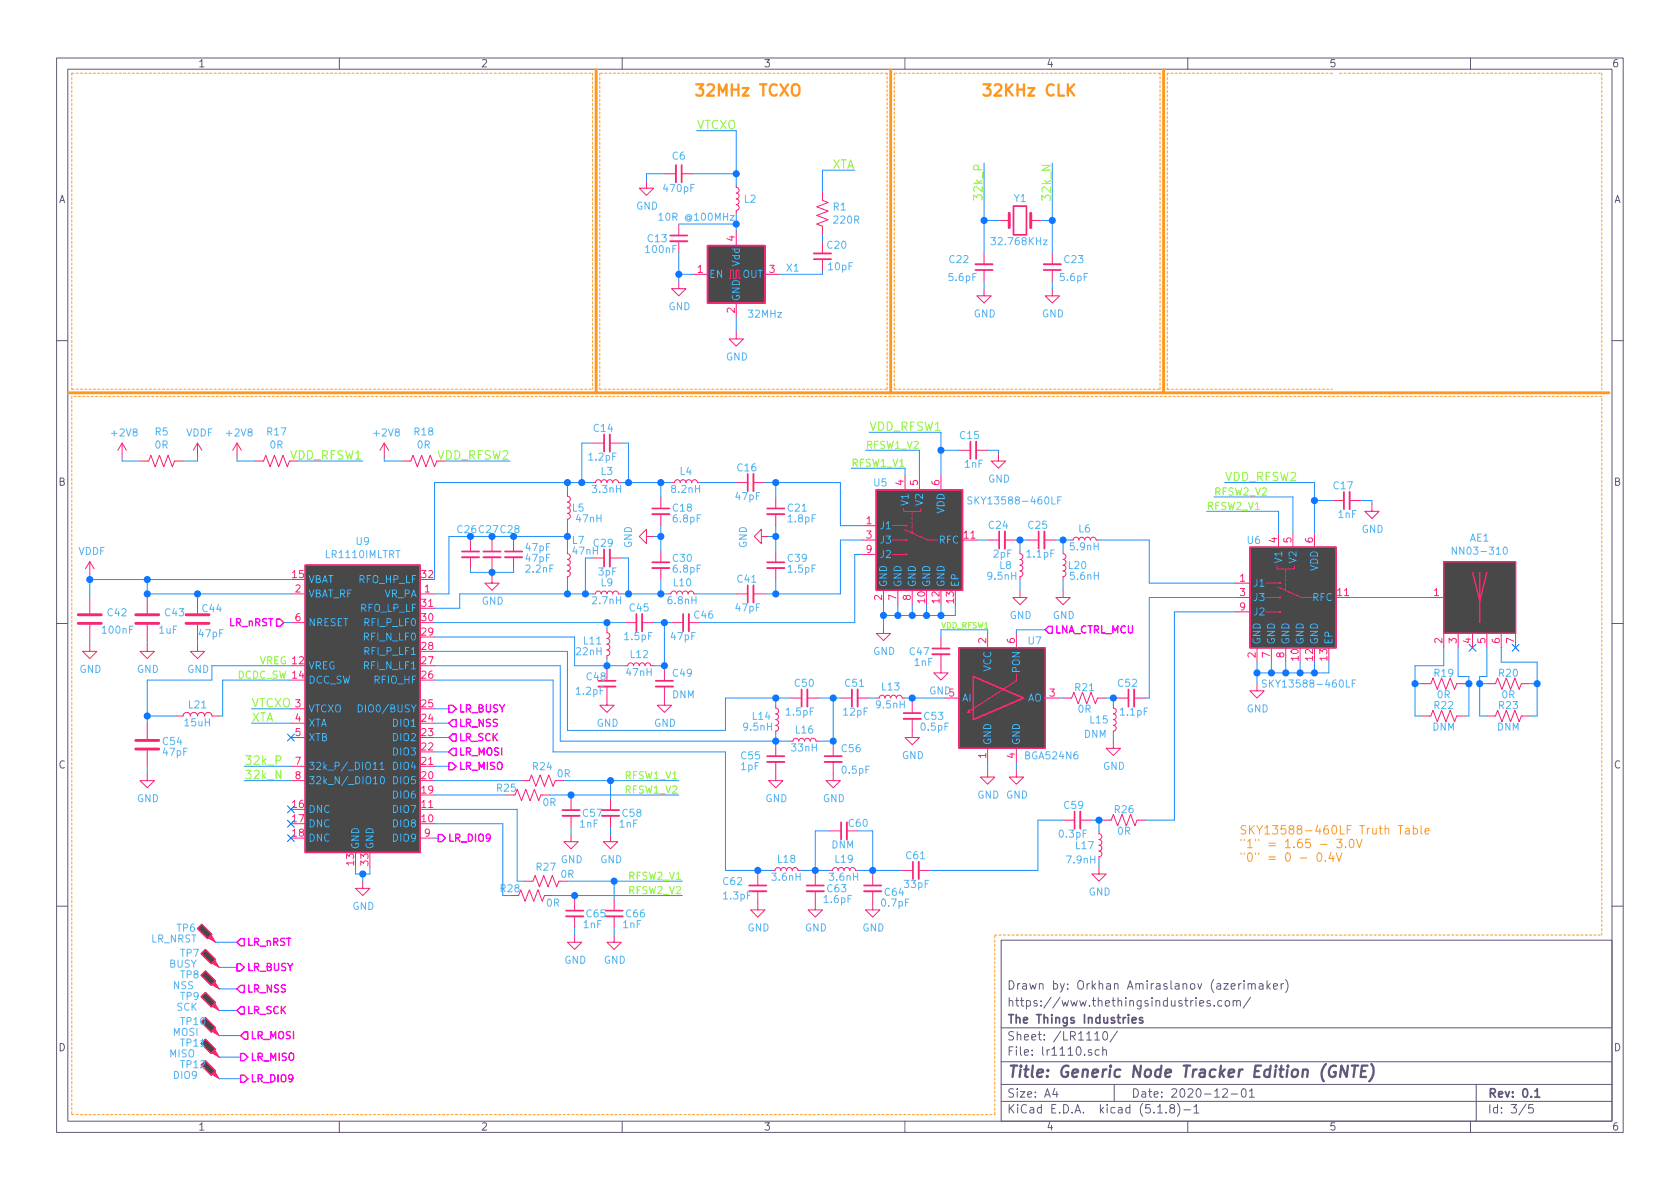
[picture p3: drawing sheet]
<svg xmlns="http://www.w3.org/2000/svg" width="297mm" height="210mm" viewBox="0 0 297 210" stroke-linecap="round" stroke-linejoin="round" font-family="sans-serif">
<g fill="none" stroke="#635778" stroke-width=".18">
<path d="M10 10.3h277v189.9h-277zM12 12.2h273v186.1h-273zM60 10.3v1.9M110 10.3v1.9M160 10.3v1.9M210 10.3v1.9M260 10.3v1.9M10 60.2h2M285 60.2h2M10 110.3h2M285 110.3h2M10 160.2h2"/>
<path d="M177 166.3h108v32h-108zM212.1 177.4l.7-.1v-.3l-.5-.1-.2 .2 .1 .7h.6M214 177a.37 .37 0 0 0-.6 .1l.1 .3 .5 .1v.1l-.2 .3-.4-.1M214.7 177.8v.1M216 177l-.4-.1-.3 .3 .1 .6 .2 .1 .4-.1M216.7 177.1l.2-.2 .4 .2v.7l-.2 .1-.4-.1zM218 177.1l.2-.2 .4 .1 .1 .9M218 176.9v1M218.7 177.1a.34 .34 0 0 1 .3-.2 .34 .34 0 0 1 .3 .2v.8M220 173.4v.2M220 173.9v1M220.7 174.1l.2-.2 .3 .1 .1 .9"/>
<path d="M220.7 173.9v1M221.1 176.3l-1.3 2M221.3 174.1a.34 .34 0 0 1 .3-.2 .34 .34 0 0 1 .3 .2v.8M222.7 174h.5l.1 .9M223.3 174.3l-.5 .1-.2 .2 .1 .2 .1 .1 .5-.1M224 173.4v1.5M224.2 174.4l.4 .5M224.6 173.9l-.6 .6M225.2 174.4l.7-.1-.1-.3-.4-.1-.2 .2v.7h.6M226.5 173.9v1M226.9 173.9l-.4 .3M227.3 173.2a1.71 1.71 0 0 1 0 2.3"/>
<path d="M285 160.2h2M60 198.3v1.9M110 198.3v1.9M160 198.3v1.9M177 194.8h108M177 191.8h108M177 187.8h108M177 181.8h108M186.5 192.5l-.4 1h1M186.8 193v1M193 185.7a.37 .37 0 0 0-.6 .1l.1 .2 .5 .2 .1 .1-.3 .3-.4-.1M193.5 182.8l.5-.4v1.5"/>
<path d="M193.5 183.9h.9M194.3 185.7l-.4-.1-.3 .3 .1 .6 .2 .1 .4-.1M195 185.7a.37 .37 0 0 1 .6 .1v.8M195 185.1v1.5M195.1 182.6l.2-.2a.81 .81 0 0 1 .6 .6 .81 .81 0 0 1-.3 .8l-.1 .1a.79 .79 0 0 1-.4-1.3zM197 191.8v3M197.6 182.3l-1.3 2M204.7 196.8h.8M206.2 196.7v.1M207.1 196l-.3-.3 .2-.3a.48 .48 0 0 1 .6 .1l-.1 .4a.52 .52 0 0 0-.6 .2 .52 .52 0 0 0 .1 .6l.4 .1 .2-.1 .1-.4-.3-.3M208.2 195.1a1.71 1.71 0 0 1 0 2.3M209.3 196.3h1.2"/>
<path d="M210 198.3v1.9M211.1 195.8l.4-.5v1.5M211.1 196.8h.9M216.2 192.7l.2-.2h.4l.2 .5-.9 1h.9M217.7 193.5h1.1M219.6 192.7l.4-.2a.94 .94 0 0 1 0 1.5 .82 .82 0 0 1-.4-1.3zM220.9 193l.4-.5v1.5M220.9 194h.9M260 198.3v1.9M261 191.8v6.5M269.8 195.2l-1.2 2M271 195.3h-.7v.7l.2-.1 .5 .1 .1 .2-.1 .5-.2 .1-.5-.1"/>
</g>
<path d="M200.2 180.4l.7-.1-.1-.3-.4-.1-.2 .2v.7h.6M202 180a.37 .37 0 0 0-.6 .1l.1 .3 .5 .1 .1 .1-.2 .3-.5-.1M271.4 193l.4-.5v1.5M271.4 194h.8" fill="none" stroke="#635778" stroke-width=".3"/>
<path d="M238.3 188.4l-.2 2-.9-2-.3 2M239 188.4h1.2M239.6 188.4l-.3 2M240.7 189.4h.7M241.8 188.4h-1l-.2 2h.9M242.5 188.2a2.31 2.31 0 0 1-.4 3" fill="none" stroke="#635778" stroke-width=".41"/>
<g fill="none" stroke="#f92672" stroke-width=".18">
<path d="M114.3 32v1.3h1.3l-1.3 1.2-1.3-1.2h1.3M117.5 30.7h2M120 39.6v2.1M120.5 30.7h2.1M130.2 32.6v.5l.3 .2 .2 .2-.1 .5-.4 .2 .3 .1 .2 .3-.1 .4-.4 .2 .3 .1 .2 .3-.1 .4-.4 .2 .3 .1 .2 .3-.1 .4-.4 .2v.5M145.4 33.9v1.5l1 .4-2 .8 2 .7-2 .8 2 .8-2 .7 1 .4v1.5M176.5 39h1.9M182.2 39h1.9M120 49.8v1.2h1.3l-1.3 1.3-1.3-1.3h1.3M120 42.7v2M122.6 48.5h2.5M128.9 49.3h.3v-1.6h.5v1.6h.5v-1.6h.5v1.6h.2"/>
<path d="M130.2 58.7v1.2h1.2l-1.2 1.3-1.3-1.3h1.3M130.2 40.9v2.5M130.2 53.6v2.5M135.3 48.5h2.5M145.4 42.8v2M145.4 45.8v2.1M174 51v1.3h1.3l-1.3 1.3-1.3-1.3h1.3M174 44.7v2M174 47.7v2.1M186.1 51v1.3h1.2l-1.2 1.3-1.3-1.3h1.3M186.1 44.7v2M186.1 47.7v2.1"/>
<path d="M21.6 78.4l-.8 1.2M21.6 78.4v2.5M21.6 78.4l.8 1.2M34.9 78.4v2.5M34.9 78.4l-.7 1.2M34.9 78.4l.8 1.2M41.9 78.4l-.8 1.2M41.9 78.4v2.5M41.9 78.4l.8 1.2M67.9 78.4l-.7 1.2M67.9 78.4v2.5M67.9 78.4l.8 1.2"/>
<path d="M104.8 78.4h2M107.8 78.4h2.1M169.5 79.6h2.1M172.6 79.6h2M15.9 99.3v2.5M15.9 99.3l-.8 1.3M15.9 99.3l.7 1.3M24.8 81.5h1.5l.4-1 .7 2 .8-2 .8 2 .7-2 .8 2 .4-1h1.5M45.1 81.5h1.5l.4-1 .8 2 .7-2 .8 2 .7-2 .8 2 .4-1M71.1 81.5h1.5l.4-1 .8 2 .7-2 .8 2 .8-2 .7 2 .4-1M83.2 95.5v2M83.2 98.5v2.1"/>
<path d="M87 95.5v2M87 98.5v2.1M90.8 95.5v2M90.8 98.5v2.1M100.3 97.4v.5l.4 .1 .1 .3-.1 .4-.4 .2 .4 .2 .1 .2-.1 .5-.4 .1 .4 .2 .1 .2-.1 .5-.4 .2 .4 .1 .1 .3-.1 .4-.4 .2v.5M100.3 87.2v.6l.4 .1 .1 .3-.1 .4-.4 .2 .4 .1 .1 .3-.1 .4-.4 .2 .4 .1 .1 .3-.1 .4-.4 .2 .4 .1 .1 .3-.1 .4-.4 .2v.5M104.8 98.7h2M105.3 85.3l.1-.3 .3-.2 .4 .2 .2 .3 .1-.3 .3-.2 .4 .2 .2 .3 .1-.3 .3-.2 .5 .2 .1 .3 .2-.4 .4-.1 .3 .2 .1 .3M107.8 98.7h2.1M114.3 94.9v-1.3l-1.3 1.3 1.3 1.2v-1.2h1.3M116.8 87.9v2M116.8 90.9v2.1"/>
<path d="M116.8 97.4v2M119.3 85.3l.1-.3 .3-.2 .4 .2 .2 .3 .1-.3 .3-.2 .4 .2 .2 .3 .1-.3 .3-.2 .4 .2 .2 .3 .2-.4 .4-.1 .3 .2 .1 .3M130.2 85.3h2M133.2 85.3h2.1M134.6 94.9v-1.3l-1.3 1.3 1.3 1.2v-1.2h1.3M137.2 87.9v2M137.2 90.9v2.1M137.2 97.4v2M152.4 95.5h2.5M152.4 98h2.5M152.4 93h2.5M157.7 95.5h2.6"/>
<path d="M157.7 98h2.6M157.7 93h2.6M159.8 89.9v.5h3v-.5M159.9 93.7l4.2 1.8h1.8M160 84.1v2.5M161.3 90.7v.5M161.3 91.4v.5M161.3 92.2v.5M161.3 93v.5M161.3 93.7v.5M162.6 84.1v2.5M166.4 84.1v2.5"/>
<path d="M174.6 95.5h2.1M176.5 80.3v1.2h1.3l-1.3 1.3-1.2-1.3h1.2M177.7 95.5h2M180.3 97.4v.5l.4 .1 .1 .3-.1 .4-.4 .2 .4 .2 .1 .2-.1 .5-.4 .1 .4 .2 .1 .2-.1 .5-.4 .2 .4 .1 .1 .3-.1 .4-.4 .2v.5M181.6 95.5h2M184.7 95.5h2M188 97.4v.5l.3 .1 .2 .3-.2 .4-.3 .2 .3 .2 .2 .2-.2 .5-.3 .1 .3 .2 .2 .2-.2 .5-.3 .2 .3 .1 .2 .3-.2 .4-.3 .2v.5M189.7 95.5l.2-.3 .2-.2 .5 .1 .2 .4 .1-.3 .3-.2 .4 .1 .2 .4 .1-.3 .3-.2 .4 .1 .2 .4 .2-.4 .4-.1 .3 .2 .1 .3M226.1 94.2v2.6M228.6 94.2v2.6M232.4 94.2v2.6M235.6 88.5h2"/>
<path d="M238.6 88.5h2.1M242.6 89.1v1.3h1.2l-1.2 1.3-1.3-1.3h1.3M15.9 113.9v1.3h1.2l-1.2 1.3-1.3-1.3h1.3M15.9 105.7v2.8M15.9 110.5v2.8M26 113.9v1.3h1.3l-1.3 1.3-1.2-1.3h1.2M26 105.7v2.8M26 110.5v2.8M34.9 113.9v1.3h1.3l-1.3 1.3-1.2-1.3h1.2M34.9 105.7v2.8M34.9 110.5v2.8M51.4 105h2.6"/>
<path d="M51.4 110.1h2.6M74.3 105h2.5M87 101.8v1.3h1.3l-1.3 1.3-1.3-1.3h1.3M105.3 105l.1-.3 .3-.2 .4 .1 .2 .4 .1-.3 .3-.2 .4 .1 .2 .4 .1-.3 .3-.2 .5 .1 .1 .4 .2-.4 .4-.1 .3 .2 .1 .3M107.3 111.4v.5l.3 .1 .2 .3-.1 .4-.4 .2 .3 .1 .2 .3-.1 .4-.4 .2 .3 .1 .2 .3-.1 .5-.4 .1 .3 .2 .2 .2-.1 .5-.4 .1v.6M107.3 118.4v2M110.5 110.1h2M111 117.7l.1-.3 .3-.2 .4 .1 .2 .4 .1-.3 .3-.2 .5 .1 .1 .4 .2-.3 .2-.2 .5 .1 .1 .4 .2-.3 .3-.2 .4 .1 .2 .4h.5M113.5 110.1h2.1M116.8 100.5v2M117.5 118.4v2M118.6 105l.1-.3 .3-.2 .5 .1 .1 .4 .2-.3 .2-.2 .5 .1 .1 .4 .2-.3 .3-.2 .4 .1 .2 .4 .2-.4 .4-.1 .3 .2 .1 .3"/>
<path d="M118.7 110.1h2.1M121.8 110.1h2M130.2 105h2M133.2 105h2.1M137.2 100.5v2M156.2 110.7v1.3h1.3l-1.3 1.3-1.3-1.3h1.3M156.2 104.4v2.5M158.7 104.4v2.5M161.3 104.4v2.5M166.4 115.7v3.3h-1.3l1.3 1.3 1.2-1.3h-1.2M166.4 112.6v2.1M174.6 112v2.5"/>
<path d="M179.7 119.1v1.3l-8.6 5.6M179.7 112v2.5M180.3 104.4v1.3h1.3l-1.3 1.2-1.2-1.2h1.2M188 104.4v1.3h1.2l-1.2 1.2-1.3-1.2h1.3M218.4 105.7h2.6M218.4 108.2h2.6M218.4 103.1h2.6M222.2 114.5v2.6M223.8 105.7h2.5M223.8 108.2h2.5M223.8 103.1h2.5M224.8 114.5v2.6"/>
<path d="M225.8 100.1v.5h3.1v-.5M226 103.8l4.1 1.9h1.8M227.3 100.8v.5M227.3 101.6v.5M227.3 102.4v.5M227.3 103.1v.5M227.3 103.9v.5M227.3 114.5v2.6M252.7 105.7h2.6M255.3 112v2.5M257.8 112v2.5M260.3 112v2.5"/>
<path d="M261.6 108.2v.6M262.9 112v2.5M265.4 112v2.5M268 112v2.5M26 136.8v1.2h1.3l-1.3 1.3-1.2-1.3h1.2M26 127.9v2.8M26 132.7v2.8M31.1 126.6h1.3a.63 .63 0 0 1 .6-.6 .63 .63 0 0 1 .7 .6 .63 .63 0 0 1 .6-.6 .63 .63 0 0 1 .6 .6 .63 .63 0 0 1 .7-.6 .63 .63 0 0 1 .6 .6 .63 .63 0 0 1 .6-.6 .63 .63 0 0 1 .7 .6h1.2M51.4 125.3h2.6M51.4 127.9h2.6M51.4 130.4h2.6M51.4 135.5h2.6"/>
<path d="M51.4 138h2.6M92.1 138h1.5l.4-1 .7 2.1 .8-2.1 .8 2.1 .7-2.1 .8 2.1 .4-1.1M107.3 121.4v3.3h1.3l-1.3 1.3-1.3-1.3h1.3M117.5 121.4v3.3h1.2l-1.2 1.3-1.3-1.3h1.3M137.2 124.7v.5l.3 .1 .2 .3-.2 .5-.3 .1 .3 .2 .2 .2-.2 .5-.3 .1 .3 .2 .2 .3-.2 .4-.3 .2 .3 .1 .2 .3-.2 .4-.3 .2v.5M137.2 134.7v3.3h1.2l-1.2 1.3-1.3-1.3h1.3M137.2 131.7v2M139.7 123.4h2M140.2 131.1l.1-.4 .3-.1 .4 .1 .2 .4 .2-.4 .2-.1 .5 .1 .1 .4 .2-.4 .2-.1 .5 .1 .2 .4 .1-.4 .3-.1 .4 .1 .2 .4h.5M142.7 123.4h2.1M147.3 134.7v3.3h1.3l-1.3 1.3-1.3-1.3h1.3M147.3 131.7v2"/>
<path d="M148.6 123.4h2M151.6 123.4h2.1M155.4 123.4l.2-.3 .3-.2 .4 .2 .2 .3 .1-.3 .3-.2 .4 .2 .2 .3 .1-.3 .3-.2 .4 .2 .2 .3 .2-.4 .4-.1 .3 .2 .1 .3M161.3 127.1v3.3h1.3l-1.3 1.3-1.3-1.3h1.3M161.3 124.1v2M167 123.4h2.5M171.1 126h.5M171.3 125.5l-.2 .5M174.6 136.1v1.3h1.3l-1.3 1.3-1.2-1.3h1.2M174.6 132.3v2.6M179.7 136.1v1.3h1.3l-1.3 1.3-1.3-1.3h1.3M179.7 132.3v2.6"/>
<path d="M184.8 123.4h2.5M188 123.4h1.5l.4-1 .7 2.1 .8-2.1 .8 2.1 .7-2.1 .8 2.1 .4-1.1h1.5M196.8 131.1v1.2h1.3l-1.3 1.3-1.2-1.3h1.2M196.8 124.7v.5l.4 .1 .2 .3-.2 .5-.4 .1 .4 .2 .2 .2-.2 .5-.4 .1 .4 .2 .2 .3-.2 .4-.4 .2 .4 .1 .2 .3-.2 .4-.4 .2v.5M197.5 123.4h2M200.5 123.4h2.1M222.2 120.9v1.3h1.3l-1.3 1.2-1.2-1.2h1.2M251.5 120.9h1.5l.4-1 .7 2 .8-2 .8 2 .7-2 .8 2 .4-1h1.5M251.5 126.6h1.5l.4-1 .7 2 .8-2 .8 2 .7-2 .8 2 .4-1h1.5M262.9 120.9h1.5l.4-1 .8 2 .7-2 .8 2 .7-2 .8 2 .4-1h1.5M262.9 126.6h1.5l.4-1 .8 2 .7-2 .8 2 .7-2 .8 2 .4-1h1.5M64.1 155.8v1.3h1.3l-1.3 1.3-1.2-1.3h1.2"/>
<path d="M74.3 148.2h2.5M91.1 140.6l.3-1 .8 2 .8-2 .7 2 .8-2 .7 2 .4-1h1.6M91.7 158.4l.4-1.1 .7 2.1 .8-2.1 .8 2.1 .7-2.1 .8 2.1 .4-1h1.5M92.7 155.8h1.5l.4-1 .8 2 .7-2 .8 2 .8-2 .7 2 .4-1M101 147.6v1.2h1.2l-1.2 1.3-1.3-1.3h1.3M101 141.2v2.1M101 144.3v2M101.6 159v2M107.9 147.6v1.2h1.3l-1.3 1.3-1.2-1.3h1.2M107.9 141.2v2.1M107.9 144.3v2M108.6 159v2"/>
<path d="M134 157.6v3.3h1.3l-1.3 1.3-1.3-1.3h1.3M134 154.6v2M137 153.9l.2-.3 .2-.2 .5 .1 .1 .4 .2-.3 .3-.2 .4 .1 .2 .4 .1-.3 .3-.2 .4 .1 .2 .4 .2-.4 .4-.1 .3 .2 .1 .3M144.1 157.6v3.3h1.3l-1.3 1.3-1.2-1.3h1.2M144.1 154.6v2M146.7 146.9h2M147.2 153.9l.1-.3 .3-.2 .4 .1 .2 .4 .1-.3 .3-.2 .4 .1 .2 .4 .2-.3 .2-.2 .5 .1 .1 .4 .2-.4 .4-.1 .4 .2 .1 .3M149.7 146.9h2.1M154.3 157.6v3.3h1.3l-1.3 1.3-1.3-1.3h1.3M154.3 154.6v2M159.4 153.9h2M162.4 153.9h2.1"/>
<path d="M188 145h2M191 145h2M194.3 146.9v.5l.3 .2 .2 .2-.1 .5-.4 .2 .3 .1 .2 .3-.1 .4-.4 .2 .3 .1 .2 .3-.1 .4-.4 .2 .3 .1 .2 .3-.1 .4-.4 .2v.5M194.3 153.3v1.3h1.3l-1.3 1.2-1.3-1.2h1.3M194.9 145h1.6l.3-1 .8 2 .8-2 .7 2 .8-2 .8 2 .3-1h1.6M34.9 164.2l.8-.8 1.8 1.8-.8 .8zM35.6 168.7l.7-.8 1.8 1.8-.8 .7zM35.6 172.5l.7-.8 1.8 1.8-.8 .7zM35.6 176.3l.7-.8 1.8 1.8-.8 .7zM38.1 166.6h.1M38.7 171.1h.1M38.7 174.9h.1"/>
<path d="M38.7 178.7h.1M101.6 165.3v1.3h1.3l-1.3 1.3-1.3-1.3h1.3M101.6 162v2.1M108.6 165.3v1.3h1.3l-1.3 1.3-1.3-1.3h1.3M108.6 162v2.1M35.6 180.7l.7-.7 1.8 1.7-.8 .8zM35.6 184.5l.7-.7 1.8 1.7-.8 .8zM35.6 188.3l.7-.7 1.8 1.8-.8 .7zM38.7 183.1h.1M38.7 186.9h.1M38.7 190.7h.1"/>
<circle cx="160.3" cy="93" r=".1"/>
<circle cx="160.3" cy="98" r=".1"/>
<circle cx="160.3" cy="95.5" r=".1"/>
<circle cx="226.3" cy="105.7" r=".1"/>
<circle cx="226.3" cy="103.1" r=".1"/>
<circle cx="226.3" cy="108.2" r=".1"/>
</g>
<g fill="none" stroke="#f92672" stroke-width=".33">
<path d="M119.5 29.2v3.1M118.5 42.7h3M143.9 44.8h3M172.5 46.7h3M184.5 46.7h3.1M107.8 76.8v3.1M172.6 78.1v3M81.7 98.5h3M85.5 98.5h3M89.3 98.5h3M107.8 97.1v3.1M115.3 90.9h3.1"/>
<path d="M133.2 83.8v3.1M135.6 90.9h3.1M177.7 94v3M184.7 94v3M238.6 87v3M113.5 108.6v3M115.3 100.5h3.1M121.8 108.6v3M133.2 103.5v3M135.6 100.5h3.1M164.8 115.7h3.1M105.8 121.4h3"/>
<path d="M116 121.4h3M135.6 134.7h3.1M142.7 121.9v3.1M145.8 134.7h3M151.6 121.9v3.1M159.8 127.1h3M200.5 121.9v3.1M99.4 144.3h3.1M106.4 144.3h3.1M132.5 157.6h3M142.6 157.6h3.1M149.7 145.4v3.1"/>
<path d="M152.8 157.6h3M162.4 152.4v3M191 143.5v3.1M100.1 162h3M107.1 162h3"/>
</g>
<g fill="none" stroke="#f92672" stroke-width=".3">
<path d="M120.5 29.2v3.1M179.2 36.4h2.3v5.1h-2.3zM118.5 41.7h3M143.9 45.8h3M172.5 47.7h3M184.5 47.7h3.1M106.8 76.8v3.1M171.6 78.1v3M81.7 97.5h3M85.5 97.5h3M89.3 97.5h3M106.8 97.1v3.1"/>
<path d="M115.3 89.9h3.1M115.3 99.4h3.1M132.2 83.8v3.1M135.6 89.9h3.1M135.6 99.4h3.1M176.7 94v3M183.6 94v3M237.6 87v3M112.5 108.6v3M120.8 108.6v3M132.2 103.5v3M164.8 114.7h3.1"/>
<path d="M105.8 120.4h3M116 120.4h3M135.6 133.7h3.1M141.7 121.9v3.1M145.8 133.7h3M150.6 121.9v3.1M159.8 126.1h3M199.5 121.9v3.1M99.4 143.3h3.1M106.4 143.3h3.1M132.5 156.6h3M142.6 156.6h3.1"/>
<path d="M148.7 145.4v3.1M152.8 156.6h3M161.4 152.4v3M190 143.5v3.1M100.1 161h3M107.1 161h3"/>
</g>
<g fill="#484848" stroke="#484848" stroke-width=".18">
<path d="M255.3 99.3h12.7v12.7h-12.7z"/>
<path d="M54 99.9h20.3v50.8h-20.3z"/>
<path d="M125.1 43.4h10.2v10.2h-10.2z"/>
<path d="M35.6 168.7l.7-.8 1.8 1.8-.8 .7z"/>
<path d="M35.6 172.5l.7-.8 1.8 1.8-.8 .7z"/>
<path d="M35.6 176.3l.7-.8 1.8 1.8-.8 .7z"/>
<path d="M35.6 180.7l.7-.7 1.8 1.7-.8 .8z"/>
<path d="M35.6 184.5l.7-.7 1.8 1.7-.8 .8z"/>
<path d="M35.6 188.3l.7-.7 1.8 1.8-.8 .7z"/>
<path d="M34.9 164.2l.8-.8 1.8 1.8-.8 .8z"/>
<path d="M154.9 86.6h15.3v17.8h-15.3z"/>
<path d="M169.5 114.5h15.3v17.8h-15.3z"/>
<path d="M172.1 119.6l8.9 3.8-8.9 3.8z"/>
<path d="M221 96.8h15.2v17.7h-15.2z"/>
</g>
<path d="M255.3 99.3h12.7v12.7h-12.7zM169.5 114.5h15.3v17.8h-15.3z" fill="none" stroke="#f92672" stroke-width=".2"/>
<path d="M125.1 43.4h10.2v10.2h-10.2zM54 99.9h20.3v50.8h-20.3zM154.9 86.6h15.3v17.8h-15.3zM221 96.8h15.2v17.7h-15.2zM172.1 119.6l8.9 3.8-8.9 3.8zM260.3 101.2l1.3 5.1 1.3-5.1M261.6 101.2v8.9" fill="none" stroke="#f92672" stroke-width=".25"/>
<path d="M116.5 38l.4-.3v1.3M116.5 39h.7M129.1 38.1h.7l-.7 .9h.7M184.5 42.4h.6l-.6 .9h.6M171.8 87.9h-.5l-.1 .1v.4l.5 .2 .1 .3-.2 .2h-.5M187 88.5h.5M187.6 87.9h-.6v1.2M257.5 96.7v1.3l-.7-1.3v1.3M265.9 96.9l.2-.2a.69 .69 0 0 1 .4 .7 .69 .69 0 0 1-.4 .6l-.3-.2v-.3zM223.9 120.3l-.5-.1-.2 .2 .1 .4 .5 .2 .1 .3-.2 .2h-.5M239.1 120.8h.4M239.7 120.2h-.6v1.3" fill="none" stroke="#56b2ef" stroke-width=".18"/>
<path d="M63.3 124.6a.64 .64 0 0 1 .8 .7 .64 .64 0 0 1-.8 .6zM66 136.1h.7M66 138.6h.8M67.2 135.1l.3-.3v1.3M67.2 136.1h.7M67.4 137.5l.1-.2a.67 .67 0 0 1 .5 .7 .67 .67 0 0 1-.5 .6l-.1-.1-.1-.4z" fill="none" stroke="#3cbeef" stroke-width=".18"/>
<path d="M178.4 37.7v2.6M182.2 37.7v2.6M13.8 110.2h4.1M13.8 108.7h4.1M24 110.2h4.1M24 108.7h4.1M32.9 110.2h4.1M32.9 108.7h4.1M24 132.5h4.1M24 130.9h4.1" fill="none" stroke="#f92672" stroke-width=".51"/>
<g fill="#f92672" stroke="#f92672" stroke-width=".18">
<path d="M38 169.8l.7 1.3-1.2-.8z"/>
<path d="M37.5 174.1l.5-.5 .7 1.3z"/>
<path d="M37.5 177.9l.5-.5 .7 1.3z"/>
<path d="M38 181.9l.7 1.2-1.2-.7z"/>
<path d="M38 185.7l.7 1.2-1.2-.7z"/>
<path d="M38 189.5l.7 1.2-1.2-.7z"/>
<path d="M36.8 165.9l.5-.6 .8 1.3z"/>
</g>
<g fill="none" stroke="#fd971f" stroke-width=".18" stroke-dasharray=".4 .4">
<path d="M12.7 12.9h92.1M12.7 12.9v55.9M104.8 12.9v55.9M106 12.9v55.9M156.8 12.9h-50.8M158.1 12.9v55.9M205.1 12.9h-47M206.4 12.9v55.9M235.6 12.9h-29.2M236.9 12.9h46.3M283.2 12.9v55.9M12.7 68.8h92.1"/>
<path d="M12.7 70.1v127M106 68.8h50.8M156.8 68.8v-55.9M158.1 68.8h47M205.1 68.8v-55.9M206.4 68.8h29.2M283.2 70.1h-270.5M175.9 165.3h107.3M283.2 165.3v-95.2M12.7 197.1h163.2M175.9 197.1v-31.8"/>
</g>
<path d="M105.4 12.3v57.2M157.5 12.3v57.2M205.7 12.3v57.2M12.1 69.5h272.4" fill="none" stroke="#fd971f" stroke-width=".51"/>
<g fill="none" stroke="#208fff" stroke-width=".18">
<path d="M117.5 30.7h-3.2v1.3M120 39.6h10.2M122.6 30.7h7.6M123.2 23.1h7v9.5M130.2 37.7v3.2M151.1 30.1h-5.7v3.8M174 39h2.5M174 28.8v15.9M184.1 39h2M186.1 28.8v15.9M120 48.5h2.6M120 44.7v5.1"/>
<path d="M130.2 56.1v2.6M145.4 41.5v1.3M145.4 47.9v.6h-7.6M174 49.8v1.2M186.1 49.8v1.2M104.8 78.4h-1.9v6.9M109.9 78.4h1.2v6.9M153 79.6h9.6v4.5M153.7 76.4h12.7v7.7M166.4 79.6h3.1M174.6 79.6h1.9v.7M21.6 80.9v.6h3.2"/>
<path d="M34.9 80.9v.6h-2.5M41.9 80.9v.6h3.2M52.7 81.5h11.4M67.9 80.9v.6h3.2M78.7 81.5h11.5M83.2 94.9v.6M87 94.9v.6M90.8 94.9v.6M100.3 94.9h-20.9v10.1h-2.6M100.3 85.3v1.9M100.3 92.3v5.1M103.5 98.7v6.3"/>
<path d="M104.8 85.3h-28v17.2M109.9 85.3h8.8M109.9 98.7h1.2v6.3M115.6 94.9h1.2M116.8 85.3v2.6M116.8 93v4.4M123.8 85.3h6.4M135.3 85.3h13.3v7.7h3.8M135.9 94.9h1.3M137.2 85.3v2.6M137.2 93v4.4M150.5 82.8h9.5v1.3"/>
<path d="M152.4 95.5h-3.8v9.5h-13.3M152.4 98h-1.3v12.1h-27.3M172.7 95.5h1.9M179.7 95.5h1.9M180.3 95.5v1.9M186.7 95.5h2.5M188 95.5v1.9M194.3 95.5h8.9v7.6h15.2M213.4 90.4h12.7v3.8M214.6 87.9h14v6.3M216.5 85.3h15.9v8.9M232.4 88.5h3.2"/>
<path d="M240.7 88.5h1.9v.6M15.9 101.8v3.9M15.9 113.3v.6M15.9 102.5h35.5M26 105h25.4M26 102.5v3.2M26 113.3v.6M34.9 105v.7M34.9 113.3v.6M50.2 110.1h1.2M51.4 117.7h-13.9v2.6h-11.5v7.6M76.8 115.2h23.5v14h28v-5.8h11.4"/>
<path d="M76.8 117.7h22.3v13.4h40.6M76.8 112.6h24.8v5.1h8.9M76.8 110.1h33.7M83.2 100.6v.6h7.6v-.6M87 100.6v1.2M100.3 102.5v2.5M104.8 105h-23.5v2.6h-4.5M107.3 110.1v1.3M107.3 116.5v1.9M109.9 105h8.2M115.6 117.7h1.9M115.6 110.1h3.1"/>
<path d="M116.8 102.5v2.5M117.5 110.1v8.3M123.2 105h7M137.2 102.5v2.5M156.2 106.9v3.8M158.7 106.9v1.9M161.3 106.9v1.9M163.8 106.9v1.9M166.4 106.9v1.9M168.9 106.9v1.9h-12.7M174.6 112v-.6h-8.2v1.2M180.3 102.5v1.9"/>
<path d="M184.8 111.4h-5.1v.6M188 102.5v1.9M218.4 105.7h-15.2v17.7h-.6M218.4 108.2h-10.8v36.8h-5M222.2 117.1v3.8M224.8 117.1v1.9M227.3 117.1v1.9M229.9 117.1v1.9M232.4 117.1v1.9M234.9 117.1v1.9h-12.7M238.8 105.7h13.9M255.3 114.5v3.2h-5.1v8.9h1.3"/>
<path d="M257.8 114.5v5.1h1.9v7h-.6M262.9 114.5v5.1h-1.3v7h1.3M265.4 114.5v2.6h6.4v9.5h-1.3M26 126.6h5.1M26 135.5v1.3M43.2 135.5h8.2M43.2 138h8.2M44.4 127.9h7M44.4 125.3h7M51.4 120.3h-12v6.3h-.7M76.8 120.3h21v12.7h30.5v20.9h8.2M76.8 133h2.6"/>
<path d="M76.8 135.5h2.6M76.8 127.9h2.6M76.8 125.3h2.6M76.8 130.4h2.6M76.8 138h15.3M99.7 138h20.3M107.9 138v3.2M137.2 123.4v1.3M137.2 129.8v1.9M144.8 123.4h3.8M144.8 131.1h2.5M147.3 123.4v8.3"/>
<path d="M153.7 123.4h1.2M160 123.4h7M161.3 123.4v.7M174.6 134.9v1.2M179.7 134.9v1.2M187.3 123.4h.7M195.6 123.4h1.9M196.8 123.4v1.3M196.8 129.8v1.3M250.2 120.9h1.3M259.1 120.9h.6M261.6 120.9h1.3"/>
<path d="M270.5 120.9h1.3M62.9 153.3v1.3h2.5v-1.3M64.1 154.6v1.2M76.8 143.1h14.6v12.7h1.3M76.8 145.7h12.1v12.7M76.8 140.6h12.7M76.8 148.2h.7M97.2 140.6h22.8M97.8 158.4h22.8M100.3 155.8h20.3M101 140.6v.6M101 146.3v1.3"/>
<path d="M101.6 158.4v.6M107.9 146.3v1.3M108.6 155.8v3.2M134 153.9v.7M141.6 153.9h5.1M146.7 146.9h-2.6v7.7M151.8 153.9h7.6M151.8 146.9h2.5v7.7M188 145h-4.5v8.9h-19M193 145h1.9M194.3 145v1.9M194.3 152v1.3"/>
<path d="M38.1 166.6h3.8M38.7 178.7h3.2M38.7 174.9h3.2M38.7 171.1h3.2M101.6 164.1v1.2M108.6 164.1v1.2M38.7 190.7h3.8M38.7 186.9h3.8M38.7 183.1h3.8"/>
</g>
<g fill="none" stroke="#f0f" stroke-width=".25">
<path d="M48.9 109.5h.6l.7 .6-.7 .6h-.6zM185.4 110.7h.7v1.3h-.7l-.6-.6zM79.4 134.9h.6l.6 .6-.6 .6h-.6zM79.4 124.7h.6l.6 .6-.6 .7h-.6zM80 132.3h.6v1.3h-.6l-.6-.6zM80 129.8h.6v1.3h-.6l-.6-.7zM80 127.2h.6v1.3h-.6l-.6-.6zM77.5 147.6h.6l.6 .6-.6 .6h-.6zM41.9 174.9l.6-.7h.7v1.3h-.7zM41.9 170.4h.6l.7 .7-.7 .6h-.6zM42.5 166h.7v1.3h-.7l-.6-.7zM42.5 178h.7v1.3h-.7l-.6-.6z"/>
<path d="M42.5 186.3h.7l.6 .6-.6 .7h-.7zM42.5 190.1h.7l.6 .6-.6 .7h-.7zM43.2 182.5h.6v1.3h-.6l-.7-.7z"/>
</g>
<path d="M140.1 15.2a.68 .68 0 0 1 .8-.3 .68 .68 0 0 1 .5 .7v.6a.69 .69 0 0 1-1.1 .6 1.58 1.58 0 0 1-.2-1.6zM189.1 15.8l.8 1.1M189.9 14.9l-1.1 1.1" fill="none" stroke="#fd971f" stroke-width=".41"/>
<g fill="none" stroke="#fd971f" stroke-width=".18">
<path d="M233 150.9l.2-.1a.8 .8 0 0 1 .6 .6 .8 .8 0 0 1-.3 .8l-.2 .1a.83 .83 0 0 1-.3-1.4zM234.3 152.2v.1M235.3 150.7l-.3 1.1h.9M235.7 151.3v1M236.3 150.8l.5 1.5 .5-1.5M236.3 148.4h1l-.5 .6h.3l.2 .2-.2 .6-.5 .1-.3-.1M237.9 149.8v.1M238.7 148.5l.3-.1a.94 .94 0 0 1 0 1.5 .86 .86 0 0 1-.3-1.4zM239.8 148.4l.5 1.5 .5-1.5M247.2 146h.8M247.6 146v1.5M248.5 146.6h.6l.1 .9"/>
<path d="M249.2 146.8l-.5 .1a.3 .3 0 0 0-.2 .3 .3 .3 0 0 0 .2 .3l.5-.1M249.9 146.6a.48 .48 0 0 1 .6 0v.7a.48 .48 0 0 1-.6 .1M249.9 146v1.5M251.3 146v1.3l.2 .2M252 147l.7-.2-.1-.2-.4-.1-.2 .2v.7h.6"/>
</g>
<g fill="#1375ff" stroke="#1375ff" stroke-width=".25">
<circle cx="147.3" cy="123.4" r=".51"/>
<circle cx="102.9" cy="85.3" r=".51"/>
<circle cx="137.2" cy="123.4" r=".51"/>
<circle cx="108.6" cy="155.8" r=".51"/>
<circle cx="26" cy="102.5" r=".51"/>
<circle cx="186.1" cy="39" r=".51"/>
<circle cx="147.3" cy="131.1" r=".51"/>
<circle cx="130.2" cy="39.6" r=".51"/>
<circle cx="161.3" cy="123.4" r=".51"/>
<circle cx="144.1" cy="153.9" r=".51"/>
<circle cx="120" cy="48.5" r=".51"/>
<circle cx="174" cy="39" r=".51"/>
<circle cx="134" cy="153.9" r=".51"/>
<circle cx="15.9" cy="102.5" r=".51"/>
<circle cx="137.2" cy="131.1" r=".51"/>
<circle cx="83.2" cy="94.9" r=".51"/>
<circle cx="26" cy="105" r=".51"/>
<circle cx="158.8" cy="108.8" r=".51"/>
<circle cx="271.8" cy="120.9" r=".51"/>
<circle cx="161.3" cy="108.8" r=".51"/>
<circle cx="261.6" cy="120.9" r=".51"/>
<circle cx="116.8" cy="94.9" r=".51"/>
<circle cx="163.8" cy="108.8" r=".51"/>
<circle cx="166.4" cy="108.8" r=".51"/>
<circle cx="259.7" cy="120.9" r=".51"/>
<circle cx="100.3" cy="94.9" r=".51"/>
<circle cx="90.8" cy="94.9" r=".51"/>
<circle cx="111.1" cy="105" r=".51"/>
<circle cx="87" cy="94.9" r=".51"/>
<circle cx="250.2" cy="120.9" r=".51"/>
<circle cx="166.4" cy="79.6" r=".51"/>
<circle cx="232.4" cy="88.5" r=".51"/>
<circle cx="111.1" cy="85.3" r=".51"/>
<circle cx="103.5" cy="105" r=".51"/>
<circle cx="100.3" cy="105" r=".51"/>
<circle cx="87" cy="101.2" r=".51"/>
<circle cx="232.4" cy="119" r=".51"/>
<circle cx="222.3" cy="119" r=".51"/>
<circle cx="229.9" cy="119" r=".51"/>
<circle cx="224.8" cy="119" r=".51"/>
<circle cx="100.3" cy="85.3" r=".51"/>
<circle cx="227.3" cy="119" r=".51"/>
<circle cx="116.8" cy="105" r=".51"/>
<circle cx="34.9" cy="105" r=".51"/>
<circle cx="101.6" cy="158.4" r=".51"/>
<circle cx="154.3" cy="153.9" r=".51"/>
<circle cx="117.5" cy="117.7" r=".51"/>
<circle cx="117.5" cy="110.1" r=".51"/>
<circle cx="26" cy="126.6" r=".51"/>
<circle cx="107.3" cy="117.7" r=".51"/>
<circle cx="196.9" cy="123.4" r=".51"/>
<circle cx="130.2" cy="30.7" r=".51"/>
<circle cx="107.3" cy="110.1" r=".51"/>
<circle cx="194.3" cy="145" r=".51"/>
<circle cx="137.2" cy="105" r=".51"/>
<circle cx="137.2" cy="85.3" r=".51"/>
<circle cx="64.1" cy="154.6" r=".51"/>
<circle cx="101" cy="140.6" r=".51"/>
<circle cx="137.2" cy="94.9" r=".51"/>
<circle cx="188" cy="95.5" r=".51"/>
<circle cx="108" cy="138" r=".51"/>
<circle cx="180.3" cy="95.5" r=".51"/>
<circle cx="116.8" cy="85.3" r=".51"/>
<circle cx="156.2" cy="108.8" r=".51"/>
</g>
<path d="M259.7 113.9l1.3 1.3M261 113.9l-1.3 1.3M267.4 113.9l1.2 1.3M268.6 113.9l-1.2 1.3M50.8 129.8l1.2 1.2M52 129.8l-1.2 1.2M50.8 145.1l1.2 1.2M50.8 142.5l1.2 1.2M50.8 147.6l1.2 1.2M52 145.1l-1.2 1.2M52 142.5l-1.2 1.2M52 147.6l-1.2 1.2" fill="none" stroke="#0067ef" stroke-width=".18"/>
<g font-size="2.8" fill="#fd971f">
<text x="122.6" y="17">32MHz TCXO</text>
<text x="173.4" y="17">32KHz CLK</text>
</g>
<text font-size="2.8" fill="#635778" x="178" y="190.5">Title: Generic Node Tracker Edition (GNTE)</text>
<g font-size="2.1" fill="#87f80f">
<text x="123.2" y="22.9">VTCXO</text>
<text x="147" y="29.8">XTA</text>
<text x="173.7" y="34.9" transform="rotate(-90 173.7 34.9)">32k_P</text>
<text x="185.8" y="35" transform="rotate(-90 185.8 35)">32k_N</text>
<text x="153.7" y="76.2">VDD_RFSW1</text>
<text x="51.3" y="81.3">VDD_RFSW1</text>
<text x="77.3" y="81.3">VDD_RFSW2</text>
<text x="216.5" y="85.1">VDD_RFSW2</text>
<text x="44.4" y="125.1">VTCXO</text>
<text x="44.4" y="127.6">XTA</text>
<text x="43.2" y="135.2">32k_P</text>
<text x="43.2" y="137.8">32k_N</text>
</g>
<g font-size="2.1" fill="#fd971f">
<text x="219.1" y="147.6">SKY13588-460LF Truth Table</text>
<text x="219.1" y="150">&quot;1&quot; = 1.65 - 3.0V</text>
<text x="219.1" y="152.4">&quot;0&quot; = 0 - 0.4V</text>
</g>
<g font-size="2.1" fill="#635778">
<text x="178" y="178">https://www.thethingsindustries.com/</text>
<text x="178" y="175">Drawn by: Orkhan Amiraslanov (azerimaker)</text>
<text x="178" y="184">Sheet: /LR1110/</text>
<text x="178" y="181">The Things Industries</text>
<text x="178" y="186.7">File: lr1110.sch</text>
<text x="178" y="196.9">KiCad E.D.A. kicad (5.1.8)-1</text>
<text x="178" y="194.1">Size: A4</text>
<text x="200" y="194.1">Date: 2020-12-01</text>
<text x="263" y="194.1">Rev: 0.1</text>
<text x="263" y="196.9">Id: 3/5</text>
</g>
<g font-size="1.8" fill="#635778">
<text x="35" y="11.9">1</text>
<text x="85" y="11.9">2</text>
<text x="135" y="11.9">3</text>
<text x="185" y="11.9">4</text>
<text x="235" y="11.9">5</text>
<text x="285" y="11.9">6</text>
<text x="10.4" y="35.9">A</text>
<text x="285.4" y="35.9">A</text>
<text x="10.4" y="85.9">B</text>
<text x="285.4" y="85.9">B</text>
<text x="10.4" y="135.9">C</text>
<text x="285.4" y="135.9">C</text>
<text x="10.4" y="185.9">D</text>
<text x="285.4" y="185.9">D</text>
<text x="35" y="199.9">1</text>
<text x="85" y="199.9">2</text>
<text x="135" y="199.9">3</text>
<text x="185" y="199.9">4</text>
<text x="235" y="199.9">5</text>
<text x="285" y="199.9">6</text>
</g>
<g font-size="1.8" fill="#4cbeef">
<text x="118.9" y="28.2">C6</text>
<text x="131.6" y="35.9">L2</text>
<text x="179.3" y="35.7">Y1</text>
<text x="147.3" y="37.2">R1</text>
<text x="114.6" y="42.8">C13</text>
<text x="146.3" y="44">C20</text>
<text x="167.9" y="46.5">C22</text>
<text x="188.2" y="46.5">C23</text>
<text x="139.1" y="48">X1</text>
<text x="27.5" y="77">R5</text>
<text x="47.3" y="77">R17</text>
<text x="73.3" y="77">R18</text>
<text x="105" y="76.4">C14</text>
<text x="169.8" y="77.6">C15</text>
<text x="106.3" y="84">L3</text>
<text x="120.3" y="84">L4</text>
<text x="130.4" y="83.4">C16</text>
<text x="154.5" y="86">U5</text>
<text x="235.8" y="86.5">C17</text>
<text x="80.9" y="94.3">C26 C27 C28</text>
<text x="101.2" y="90.5">L5</text>
<text x="119" y="90.5">C18</text>
<text x="139.3" y="90.5">C21</text>
<text x="174.9" y="93.5">C24</text>
<text x="181.9" y="93.5">C25</text>
<text x="190.8" y="94.2">L6</text>
<text x="259.9" y="95.8">AE1</text>
<text x="63" y="96.4">U9</text>
<text x="101.2" y="96.2">L7</text>
<text x="105" y="96.7">C29</text>
<text x="119" y="99.4">C30</text>
<text x="139.3" y="99.4">C39</text>
<text x="176.8" y="100.6">L8</text>
<text x="189" y="100.6">L20</text>
<text x="220.6" y="96.2">U6</text>
<text x="106.3" y="103.7">L9</text>
<text x="119.1" y="103.7">L10</text>
<text x="130.4" y="103">C41</text>
<text x="19.1" y="109">C42</text>
<text x="29.2" y="109">C43</text>
<text x="35.8" y="108.2">C44</text>
<text x="103.3" y="114">L11</text>
<text x="111.4" y="108.1">C45</text>
<text x="122.8" y="109.4">C46</text>
<text x="181.8" y="114">U7</text>
<text x="111.5" y="116.4">L12</text>
<text x="119" y="119.7">C49</text>
<text x="160.9" y="115.9">C47</text>
<text x="253.6" y="119.7">R19</text>
<text x="265.1" y="119.7">R20</text>
<text x="33.4" y="125.3">L21</text>
<text x="103.8" y="120.3">C48</text>
<text x="140.6" y="121.5">C50</text>
<text x="149.5" y="121.5">C51</text>
<text x="156" y="122.1">L13</text>
<text x="190.1" y="122.2">R21</text>
<text x="197.7" y="121.5">C52</text>
<text x="253.6" y="125.4">R22</text>
<text x="265.1" y="125.4">R23</text>
<text x="28.9" y="131.7">C54</text>
<text x="133.1" y="127.3">L14</text>
<text x="140.7" y="129.7">L16</text>
<text x="163.5" y="127.3">C53</text>
<text x="192.8" y="127.9">L15</text>
<text x="94.3" y="136.2">R24</text>
<text x="131.1" y="134.3">C55</text>
<text x="148.9" y="133">C56</text>
<text x="87.9" y="140">R25</text>
<text x="188.2" y="143">C59</text>
<text x="197.1" y="143.8">R26</text>
<text x="103.1" y="144.4">C57</text>
<text x="110.1" y="144.4">C58</text>
<text x="150.1" y="146.2">C60</text>
<text x="94.9" y="154">R27</text>
<text x="137.5" y="152.6">L18</text>
<text x="147.7" y="152.6">L19</text>
<text x="160.3" y="151.9">C61</text>
<text x="190.2" y="150.2">L17</text>
<text x="127.9" y="156.5">C62</text>
<text x="146.3" y="157.8">C63</text>
<text x="156.5" y="158.4">C64</text>
<text x="103.8" y="162.2">C65</text>
<text x="110.7" y="162.2">C66</text>
<text x="31.9" y="169.2">TP7</text>
<text x="31.9" y="173">TP8</text>
<text x="31.9" y="176.8">TP9</text>
<text x="32" y="181.3">TP10</text>
<text x="32" y="185.1">TP11</text>
<text x="32" y="188.9">TP12</text>
</g>
<g font-size="1.8" fill="#56b2ef">
<text x="117.5" y="34">470pF</text>
<text x="112.5" y="37.1">GND</text>
<text x="117.1" y="39">10R @100MHz</text>
<text x="147.5" y="39.5">220R</text>
<text x="114.3" y="44.7">100nF</text>
<text x="146.5" y="47.8">10pF</text>
<text x="175.8" y="43.4">32.768KHz</text>
<text x="167.9" y="49.7">5.6pF</text>
<text x="187.6" y="49.7">5.6pF</text>
<text x="118.2" y="54.9">GND</text>
<text x="132.5" y="56.2">32MHz</text>
<text x="172.2" y="56.1">GND</text>
<text x="184.2" y="56.1">GND</text>
<text x="128.3" y="63.7">GND</text>
<text x="19.9" y="77.2">+2V8</text>
<text x="32.9" y="77.2">VDDF</text>
<text x="40.2" y="77.2">+2V8</text>
<text x="66.2" y="77.2">+2V8</text>
<text x="27.5" y="79.3">0R</text>
<text x="47.8" y="79.3">0R</text>
<text x="73.8" y="79.3">0R</text>
<text x="104.2" y="81.5">1.2pF</text>
<text x="170.6" y="82.7">1nF</text>
<text x="104.9" y="87.2">3.3nH</text>
<text x="118.8" y="87.2">8.2nH</text>
<text x="130.1" y="88.4">47pF</text>
<text x="172.2" y="89.2">SKY13588-460LF</text>
<text x="174.7" y="85.3">GND</text>
<text x="102" y="92.4">47nH</text>
<text x="119.1" y="92.4">6.8pF</text>
<text x="139.4" y="92.4">1.8pF</text>
<text x="236.7" y="91.6">1nF</text>
<text x="240.7" y="94.2">GND</text>
<text x="13.8" y="98.1">VDDF</text>
<text x="57.8" y="98.7">LR1110IMLTRT</text>
<text x="93" y="97.5">47pF</text>
<text x="93" y="99.4">47pF</text>
<text x="93.1" y="101.3">2.2nF</text>
<text x="105.8" y="101.8">3pF</text>
<text x="111.7" y="96.9" transform="rotate(-90 111.7 96.9)">GND</text>
<text x="119.1" y="101.3">6.8pF</text>
<text x="132.1" y="96.9" transform="rotate(-90 132.1 96.9)">GND</text>
<text x="139.4" y="101.3">1.5pF</text>
<text x="175.7" y="98.6">2pF</text>
<text x="181.7" y="98.6">1.1pF</text>
<text x="189.3" y="97.3">5.9nH</text>
<text x="257.6" y="98.1">NN03-310</text>
<text x="85.2" y="106.9">GND</text>
<text x="104.9" y="106.9">2.7nH</text>
<text x="118.2" y="106.9">6.8nH</text>
<text x="174.8" y="102.5">9.5nH</text>
<text x="189.4" y="102.5">5.6nH</text>
<text x="18.2" y="112.1">100nF</text>
<text x="28.2" y="112.1">1uF</text>
<text x="35.3" y="112.7">47pF</text>
<text x="110.5" y="113.2">1.5pF</text>
<text x="118.7" y="113.2">47pF</text>
<text x="130.1" y="108.1">47pF</text>
<text x="178.5" y="109.5">GND</text>
<text x="186.1" y="109.5">GND</text>
<text x="14" y="119">GND</text>
<text x="24.2" y="119">GND</text>
<text x="33.1" y="119">GND</text>
<text x="102" y="115.9">22nH</text>
<text x="110.8" y="119.6">47nH</text>
<text x="154.4" y="115.8">GND</text>
<text x="161.7" y="117.8">1nF</text>
<text x="102" y="122.9">1.2pF</text>
<text x="118.8" y="123.5">DNM</text>
<text x="155" y="125.3">9.5nH</text>
<text x="164.3" y="122.8">GND5</text>
<text x="220.4" y="126">GND</text>
<text x="224.3" y="121.6">SKY13588-460LF</text>
<text x="254.2" y="123.5">0R</text>
<text x="265.6" y="123.5">0R</text>
<text x="32.7" y="128.4">15uH</text>
<text x="105.5" y="128.5">GND</text>
<text x="115.6" y="128.5">GND</text>
<text x="131.6" y="129.2">9.5nH</text>
<text x="139.1" y="126.5">1.5pF</text>
<text x="149.2" y="126.5">12pF</text>
<text x="162.9" y="129.2">0.5pF</text>
<text x="190.7" y="126">0R</text>
<text x="191.7" y="130.5">DNM</text>
<text x="198.2" y="126.5">1.1pF</text>
<text x="253.3" y="129.2">DNM</text>
<text x="264.7" y="129.2">DNM</text>
<text x="28.9" y="133.6">47pF</text>
<text x="98.6" y="137.5">0R</text>
<text x="131" y="136.2">1pF</text>
<text x="140.1" y="132.9">33nH</text>
<text x="149" y="136.8">0.5pF</text>
<text x="159.5" y="134.2">GND</text>
<text x="181.4" y="134.3">BGA524N6</text>
<text x="195" y="136.1">GND</text>
<text x="24.2" y="141.9">GND</text>
<text x="96" y="142.5">0R</text>
<text x="135.3" y="141.9">GND</text>
<text x="145.5" y="141.9">GND</text>
<text x="172.8" y="141.2">GND GND</text>
<text x="102.6" y="146.3">1nF</text>
<text x="109.6" y="146.3">1nF</text>
<text x="187.4" y="148.1">0.3pF</text>
<text x="197.6" y="147.6">0R</text>
<text x="99.1" y="152.6">GND</text>
<text x="99.2" y="155.2">0R</text>
<text x="106.1" y="152.6">GND</text>
<text x="136.6" y="155.7">3.6nH</text>
<text x="146.8" y="155.7">3.6nH</text>
<text x="147" y="150">DNM</text>
<text x="188.7" y="152.7">7.9nH</text>
<text x="62.3" y="160.9">GND</text>
<text x="96.7" y="160.3">0R</text>
<text x="128" y="159">1.3pF</text>
<text x="145.8" y="159.7">1.6pF</text>
<text x="156" y="160.3">0.7pF</text>
<text x="160" y="157">33pF</text>
<text x="192.5" y="158.4">GND</text>
<text x="26.7" y="166.7">LR_NRST</text>
<text x="31.3" y="164.8">TP6</text>
<text x="103.2" y="164.1">1nF</text>
<text x="110.2" y="164.1">1nF</text>
<text x="132.2" y="164.7">GND</text>
<text x="142.3" y="164.7">GND</text>
<text x="152.5" y="164.7">GND</text>
<text x="29.9" y="171.1">BUSY</text>
<text x="99.8" y="170.4">GND</text>
<text x="106.8" y="170.4">GND</text>
<text x="30.6" y="174.9">NSS</text>
<text x="31.2" y="178.7">SCK</text>
<text x="30.6" y="183.2">MOSI</text>
<text x="29.9" y="187">MISO</text>
<text x="30.7" y="190.8">DIO9</text>
</g>
<g font-size="1.8" fill="#f92672">
<text x="129.9" y="42.6" transform="rotate(-90 129.9 42.6)">4</text>
<text x="123.3" y="48.3">1</text>
<text x="136" y="48.3">3</text>
<text x="129.9" y="55.3" transform="rotate(-90 129.9 55.3)">2</text>
<text x="159.8" y="85.8" transform="rotate(-90 159.8 85.8)">4</text>
<text x="162.3" y="85.8" transform="rotate(-90 162.3 85.8)">5</text>
<text x="166.1" y="85.8" transform="rotate(-90 166.1 85.8)">6</text>
<text x="153.2" y="92.7">1</text>
<text x="153.2" y="95.2">3</text>
<text x="170.5" y="95.2">11</text>
<text x="225.8" y="96" transform="rotate(-90 225.8 96)">4</text>
<text x="228.3" y="96" transform="rotate(-90 228.3 96)">5</text>
<text x="232.2" y="96" transform="rotate(-90 232.2 96)">6</text>
<text x="153.2" y="97.8">9</text>
<text x="51.7" y="102.2">15</text>
<text x="52.2" y="104.8">2</text>
<text x="74.6" y="107.3">31</text>
<text x="74.6" y="102.2">32</text>
<text x="75.1" y="104.8">1</text>
<text x="156" y="106.1" transform="rotate(-90 156 106.1)">2</text>
<text x="158.5" y="106.1" transform="rotate(-90 158.5 106.1)">7</text>
<text x="161" y="106.1" transform="rotate(-90 161 106.1)">8</text>
<text x="163.6" y="106.6" transform="rotate(-90 163.6 106.6)">10</text>
<text x="166.1" y="106.6" transform="rotate(-90 166.1 106.6)">12</text>
<text x="168.7" y="106.6" transform="rotate(-90 168.7 106.6)">13</text>
<text x="219.2" y="102.9">1</text>
<text x="219.2" y="105.4">3</text>
<text x="219.2" y="107.9">9</text>
<text x="236.5" y="105.4">11</text>
<text x="253.5" y="105.4">1</text>
<text x="52.2" y="109.8">6</text>
<text x="74.6" y="112.4">29</text>
<text x="74.6" y="109.8">30</text>
<text x="174.4" y="113.8" transform="rotate(-90 174.4 113.8)">2</text>
<text x="179.5" y="113.8" transform="rotate(-90 179.5 113.8)">6</text>
<text x="255" y="113.8" transform="rotate(-90 255 113.8)">2</text>
<text x="257.6" y="113.8" transform="rotate(-90 257.6 113.8)">3</text>
<text x="260.1" y="113.8" transform="rotate(-90 260.1 113.8)">4</text>
<text x="262.6" y="113.8" transform="rotate(-90 262.6 113.8)">5</text>
<text x="265.2" y="113.8" transform="rotate(-90 265.2 113.8)">6</text>
<text x="267.7" y="113.8" transform="rotate(-90 267.7 113.8)">7</text>
<text x="74.6" y="117.5">27</text>
<text x="74.6" y="114.9">28</text>
<text x="222" y="116.3" transform="rotate(-90 222 116.3)">2</text>
<text x="224.5" y="116.3" transform="rotate(-90 224.5 116.3)">7</text>
<text x="227.1" y="116.3" transform="rotate(-90 227.1 116.3)">8</text>
<text x="229.6" y="116.8" transform="rotate(-90 229.6 116.8)">10</text>
<text x="232.2" y="116.8" transform="rotate(-90 232.2 116.8)">12</text>
<text x="234.7" y="116.8" transform="rotate(-90 234.7 116.8)">13</text>
<text x="52.2" y="125.1">3</text>
<text x="74.6" y="125.1">25</text>
<text x="74.6" y="120">26</text>
<text x="185.6" y="123.2">3</text>
<text x="52.2" y="127.6">4</text>
<text x="52.2" y="130.2">5</text>
<text x="74.6" y="130.2">23</text>
<text x="74.6" y="127.6">24</text>
<text x="52.2" y="135.2">7</text>
<text x="52.2" y="137.8">8</text>
<text x="74.6" y="137.8">20</text>
<text x="74.6" y="135.2">21</text>
<text x="74.6" y="132.7">22</text>
<text x="174.4" y="134.1" transform="rotate(-90 174.4 134.1)">1</text>
<text x="179.5" y="134.1" transform="rotate(-90 179.5 134.1)">4</text>
<text x="51.7" y="142.9">16</text>
<text x="74.6" y="142.9">11</text>
<text x="74.6" y="140.3">19</text>
<text x="51.7" y="145.4">17</text>
<text x="51.7" y="147.9">18</text>
<text x="74.6" y="145.4">10</text>
<text x="75.1" y="147.9">9</text>
<text x="62.6" y="153" transform="rotate(-90 62.6 153)">13</text>
<text x="65.2" y="153" transform="rotate(-90 65.2 153)">33</text>
</g>
<g font-size="1.8" fill="#3cbeef">
<text x="130.8" y="47" transform="rotate(-90 130.8 47)">Vdd</text>
<text x="125.3" y="49.1">EN</text>
<text x="130.8" y="53.3" transform="rotate(-90 130.8 53.3)">GND</text>
<text x="131.3" y="49.1">OUT</text>
<text x="160.7" y="89.3" transform="rotate(-90 160.7 89.3)">V1</text>
<text x="163.2" y="89.3" transform="rotate(-90 163.2 89.3)">V2</text>
<text x="155.4" y="93.6">J1</text>
<text x="167" y="90.9" transform="rotate(-90 167 90.9)">VDD</text>
<text x="155.4" y="96.1">J3</text>
<text x="155.4" y="98.7">J2</text>
<text x="166" y="96.1">RFC</text>
<text x="226.7" y="99.4" transform="rotate(-90 226.7 99.4)">V1</text>
<text x="229.2" y="99.4" transform="rotate(-90 229.2 99.4)">V2</text>
<text x="233" y="101" transform="rotate(-90 233 101)">VDD</text>
<text x="54.5" y="103.1">VBAT</text>
<text x="54.5" y="105.7">VBAT_RF</text>
<text x="63.5" y="103.1">RFO_HP_LF</text>
<text x="67.9" y="105.7">VR_PA</text>
<text x="156.8" y="103.9" transform="rotate(-90 156.8 103.9)">GND</text>
<text x="159.4" y="103.9" transform="rotate(-90 159.4 103.9)">GND</text>
<text x="161.9" y="103.9" transform="rotate(-90 161.9 103.9)">GND</text>
<text x="164.5" y="103.9" transform="rotate(-90 164.5 103.9)">GND</text>
<text x="167" y="103.9" transform="rotate(-90 167 103.9)">GND</text>
<text x="169.5" y="103.9" transform="rotate(-90 169.5 103.9)">EP</text>
<text x="221.5" y="103.8">J1</text>
<text x="221.5" y="106.3">J3</text>
<text x="232.1" y="106.3">RFC</text>
<text x="54.5" y="110.7">NRESET</text>
<text x="63.7" y="108.2">RFO_LP_LF</text>
<text x="64.5" y="113.3">RFI_N_LF0</text>
<text x="64.6" y="110.7">RFI_P_LF0</text>
<text x="221.5" y="108.8">J2</text>
<text x="54.5" y="118.4">VREG</text>
<text x="64.5" y="118.4">RFI_N_LF1</text>
<text x="64.6" y="115.8">RFI_P_LF1</text>
<text x="175.3" y="118.8" transform="rotate(-90 175.3 118.8)">VCC</text>
<text x="180.3" y="118.9" transform="rotate(-90 180.3 118.9)">PON</text>
<text x="222.9" y="114" transform="rotate(-90 222.9 114)">GND</text>
<text x="225.4" y="114" transform="rotate(-90 225.4 114)">GND</text>
<text x="228" y="114" transform="rotate(-90 228 114)">GND</text>
<text x="230.5" y="114" transform="rotate(-90 230.5 114)">GND</text>
<text x="233" y="114" transform="rotate(-90 233 114)">GND</text>
<text x="235.6" y="114" transform="rotate(-90 235.6 114)">EP</text>
<text x="54.5" y="120.9">DCC_SW</text>
<text x="54.5" y="126">VTCXO</text>
<text x="64.3" y="126">DIO0/BUSY</text>
<text x="66.2" y="120.9">RFIO_HF</text>
<text x="170.1" y="124.1">AI</text>
<text x="181.6" y="124.1">AO</text>
<text x="54.5" y="128.5">XTA</text>
<text x="54.5" y="131.1">XTB</text>
<text x="69.6" y="131.1">DIO2</text>
<text x="69.6" y="128.5">DIO1</text>
<text x="175.3" y="131.8" transform="rotate(-90 175.3 131.8)">GND</text>
<text x="180.3" y="131.8" transform="rotate(-90 180.3 131.8)">GND</text>
<text x="54.5" y="136.1">32k_P/_DIO11</text>
<text x="69.6" y="136.1">DIO4</text>
<text x="69.6" y="133.6">DIO3</text>
<text x="54.5" y="143.8">DNC</text>
<text x="54.5" y="138.7">32k_N/_DIO10</text>
<text x="69.6" y="143.8">DIO7</text>
<text x="69.6" y="141.2">DIO6</text>
<text x="69.6" y="138.7">DIO5</text>
<text x="54.5" y="146.3">DNC</text>
<text x="54.5" y="148.8">DNC</text>
<text x="69.6" y="146.3">DIO8</text>
<text x="69.6" y="148.8">DIO9</text>
<text x="63.5" y="150.2" transform="rotate(-90 63.5 150.2)">GND</text>
<text x="66" y="150.2" transform="rotate(-90 66 150.2)">GND</text>
</g>
<g font-size="1.8" fill="#87f80f">
<text x="150.5" y="82.5">RFSW1_V1</text>
<text x="153" y="79.4">RFSW1_V2</text>
<text x="214.6" y="87.6">RFSW2_V2</text>
<text x="213.4" y="90.2">RFSW2_V1</text>
<text x="45.8" y="117.5">VREG 12</text>
<text x="41.9" y="120">DCDC_SW 14</text>
<text x="110.7" y="137.8">RFSW1_V1</text>
<text x="110.7" y="140.3">RFSW1_V2</text>
<text x="111.3" y="155.6">RFSW2_V1</text>
<text x="111.3" y="158.1">RFSW2_V2</text>
</g>
<g font-size="1.8" fill="#208fff">
<text x="101.3" y="98.1">47nH</text>
<text x="88.5" y="157.8">R28</text>
</g>
<g font-size="1.8" fill="#f0f">
<text x="40.6" y="110.7">LR_nRST</text>
<text x="186.4" y="112">LNA_CTRL_MCU</text>
<text x="81" y="126">LR_BUSY</text>
<text x="81" y="131.1">LR_SCK</text>
<text x="81" y="128.5">LR_NSS</text>
<text x="81" y="136.1">LR_MISO</text>
<text x="81" y="133.6">LR_MOSI</text>
<text x="79.1" y="148.8">LR_DIO9</text>
<text x="43.5" y="167.3">LR_nRST</text>
<text x="43.5" y="171.7">LR_BUSY</text>
<text x="43.5" y="175.5">LR_NSS</text>
<text x="43.5" y="179.3">LR_SCK</text>
<text x="44.2" y="183.8">LR_MOSI</text>
<text x="44.2" y="187.6">LR_MISO</text>
<text x="44.2" y="191.4">LR_DIO9</text>
</g>
<text font-size="1.4" fill="#87f80f" x="166.4" y="111.1">VDD_RFSW1</text>
</svg>
